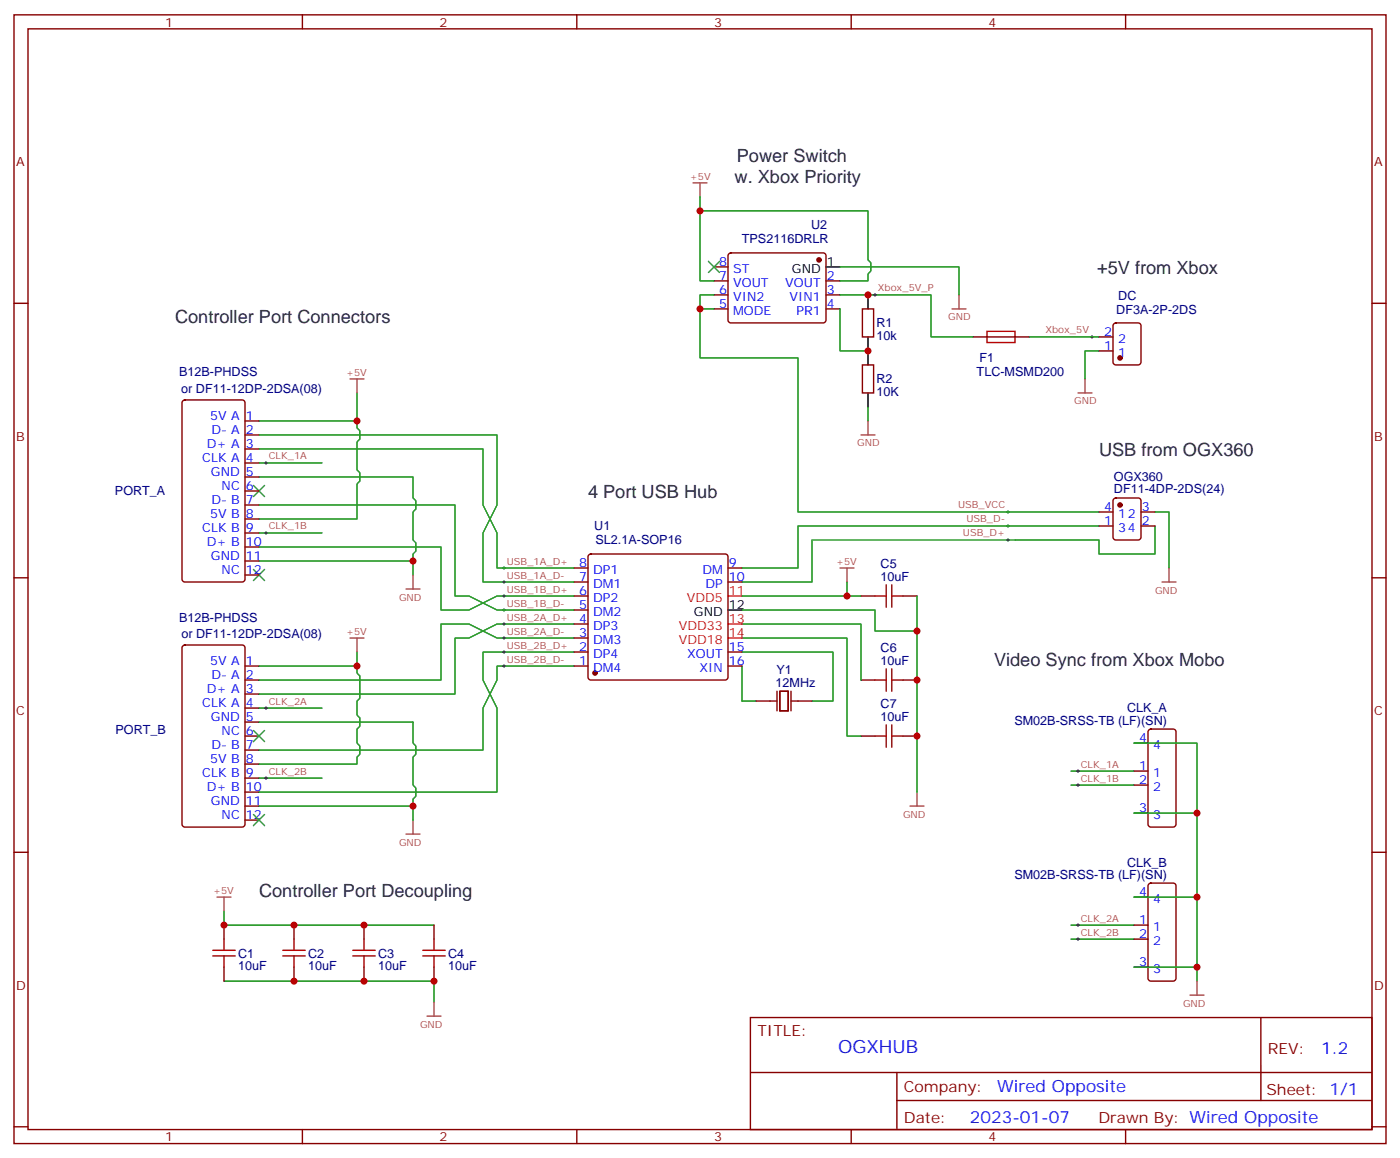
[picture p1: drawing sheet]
<svg xmlns="http://www.w3.org/2000/svg" width="353mm" height="292mm" viewBox="0 0 353 292" stroke-linecap="round" stroke-linejoin="round" font-family="sans-serif">
<g fill="none" stroke="#008700" stroke-width=".35">
<path d="M176.4 49.6v3.5M176.4 77.8h3.5M179.9 70.8h-3.5v-17.7h42.3v12.4l.7 .7v2.1l-.7 .7v1.8h-7M179.9 74.3h-3.5v15.9h24.7v38.8h75.8M211.7 74.3h22.9v10.6h10.6M211.7 77.8v10.6h7M211.7 67.2h30v7.1M90 99v7M259.3 84.9h17.6M276.9 88.4h-3.5v7.1M65.3 109.6h59.9v17.6l-3.5 7.1v12.3h22.9M65.3 113.1h56.4v14.1l3.5 7.1v8.8h19.4"/>
<path d="M65.3 106h24.7M65.3 116.6h15.8M90 106v1.8l.7 .7v2.1l-.7 .7v7.1l.7 .7v2.1l-.7 .7v8.8h-24.7M218.7 102.5v3.5M65.3 120.2h38.8v5.2l.7 .8v2.1l-.7 .7v7l.7 .7v2.2l-.7 .7v5.3M65.3 137.8h45.8v15.9h7.1l7-3.6h19.4M65.3 127.2h49.4v22.9h3.5l7 3.6h19.4M65.3 134.3h15.8M204.6 136v10.6h-17.6M276.9 132.5h-75.8v10.6h-14.1M291 132.5v7.1h-14.1v-3.6h-21.1M291 129h3.6v14.1"/>
<path d="M65.3 141.3h38.8M144.6 157.2h-19.4l-7 3.5h-3.5v14.1h-49.4M187 157.2h30v14.1M187 153.7h33.5v5.3h10.6M187 150.1h30M213.4 146.6v3.5M231.1 150.1v49.4M65.3 167.8h24.7M65.3 178.4h15.8M90 167.8v1.7l.7 .8v5.6l-.7 .7v3.5l.7 .7v2.2l-.7 .7v3.5l.7 .7v2.1l-.7 .7v1.8h-24.7M90 164.3v3.5M144.6 164.3h-22.9v7l3.5 7.1v21.1h-59.9"/>
<path d="M144.6 167.8h-19.4v3.5l-3.5 7.1v10.5h-56.4M144.6 160.7h-19.4l-7-3.5h-7.1v14.1h-45.8M187 160.7h26.4v24.7h3.6M187 164.3h22.9v12.3h-5.3M187 167.8v8.8h3.5M65.3 181.9h38.8v5.3l.7 .7v2.1l-.7 .7v7.1l.7 .7v2.1l-.7 .7v5.3M65.3 196h15.8M269.9 197.8h15.9M269.9 194.2h15.9M285.8 187.2h15.8v17.6M65.3 203.1h38.8M285.8 204.8h15.8v21.2"/>
<path d="M56.4 229.5v3.5h53M269.9 236.6h15.9M269.9 233h15.9M285.8 226h15.8v21.2M56.4 247.2h53v5.2M285.8 243.6h15.8"/>
</g>
<g fill="none" stroke="#a10000" stroke-width=".35">
<path d="M248.7 83.5h7.1v2.8h-7.1zM220.5 150.1h2.8M223.3 147.3v5.7M224.7 147.3v5.7M224.7 150.1h2.8M220.5 171.3h2.8M223.3 168.5v5.6M224.7 168.5v5.6M224.7 171.3h2.8M220.5 185.4h2.8M223.3 182.6v5.6M224.7 185.4h2.8"/>
<path d="M224.7 182.6v5.6M53.6 239.4h5.7M56.4 236.6v2.8M71.3 239.4h5.6M74.1 236.6v2.8M88.9 239.4h5.6M91.7 236.6v2.8M106.5 239.4h5.7M109.4 236.6v2.8M53.6 240.8h5.7M56.4 240.8v2.8M71.3 240.8h5.6"/>
<path d="M74.1 240.8v2.8M88.9 240.8h5.6M91.7 240.8v2.8M106.5 240.8h5.7M109.4 240.8v2.8"/>
</g>
<g fill="none" stroke="#870000" stroke-width=".35">
<path d="M3.5 3.7h345.7v284.4h-345.7zM7.1 7.3h338.6v277.3h-338.6zM76.2 3.7v3.6M145.3 3.7v3.6M214.5 3.7v3.6M283.6 3.7v3.6M3.5 76.4h3.6M179.9 70.8h3.5M179.9 74.3h3.5M179.9 77.8h3.5M179.9 67.2h3.5M183.7 63.9l.4-.2h23.3a.71 .71 0 0 1 .7 .7v16.2l-.2 .5-.5 .3h-23.3l-.4-.3-.3-.5v-16.2z"/>
<path d="M208.1 70.8h3.6M208.1 74.3h3.6M208.1 77.8h3.6M217.3 77.8h2.8v7.1h-2.8zM345.7 76.4h3.5M217.3 91.9h2.8v7.1h-2.8zM245.2 84.9h14.1M276.9 84.9h3.6M276.9 88.4h3.6M280.7 81.6l.5-.2h5.6a.71 .71 0 0 1 .7 .7l-.1 9.4-.6 .4h-5.6l-.5-.2-.2-.5v-9.1zM46.1 101l.5-.2h14.4a.71 .71 0 0 1 .7 .7v44.7l-.7 .4h-14.4l-.5-.2-.2-.5v-44.4zM61.7 106h3.6"/>
<path d="M61.7 113.1h3.6M61.7 116.6h3.6M61.7 109.6h3.6M61.7 137.8h3.6M61.7 120.2h3.6M61.7 130.7h3.6M61.7 127.2h3.6M61.7 123.7h3.6M61.7 134.3h3.6M148.4 139.8l.5-.2h33.8a.71 .71 0 0 1 .7 .7v30.3l-.2 .5-.5 .2h-33.8l-.5-.2-.2-.5v-30.3zM276.9 129h3.6M276.9 132.5h3.6"/>
<path d="M280.7 125.7l.5-.3h5.6a.71 .71 0 0 1 .7 .8l-.1 9.4-.6 .4h-5.6l-.5-.2-.2-.5v-9.1zM287.5 129h3.5M287.5 132.5h3.5M3.5 145.6h3.6M61.7 144.9h3.6M61.7 141.3h3.6M144.6 150.1h3.6M144.6 157.2h3.6M144.6 153.7h3.6M144.6 146.6h3.6M144.6 143.1h3.6M183.4 146.6h3.6"/>
<path d="M183.4 143.1h3.6M217 150.1h3.5M227.5 150.1h3.6M345.7 145.6h3.5M46.1 162.7l.5-.2h14.4a.71 .71 0 0 1 .7 .7v44.7l-.7 .5h-14.4l-.5-.3-.2-.5v-44.4zM61.7 171.3h3.6M61.7 167.8h3.6M61.7 174.8h3.6M61.7 178.4h3.6M144.6 167.8h3.6M144.6 164.3h3.6M144.6 160.7h3.6"/>
<path d="M183.4 167.8h3.6M183.4 164.3h3.6M190.5 176.6h5.3M195.8 174.1v5M196.5 174.1h2.1v5h-2.1zM199.3 174.1v5M199.3 176.6h5.3M217 171.3h3.5M227.5 171.3h3.6M61.7 185.4h3.6M61.7 199.5h3.6M61.7 181.9h3.6"/>
<path d="M61.7 192.5h3.6M61.7 188.9h3.6M61.7 196h3.6M217 185.4h3.5M227.5 185.4h3.6M285.8 194.2h3.5M285.8 197.8h3.5M285.8 187.2h3.5M289.5 183.9l.5-.2h5.6a.71 .71 0 0 1 .7 .7v23.5l-.7 .5h-5.6l-.5-.3-.2-.5v-23.2zM3.5 214.7h3.6M61.7 206.6h3.6M61.7 203.1h3.6"/>
<path d="M285.8 204.8h3.5M345.7 214.7h3.5M56.4 233v3.6M74.1 233v3.6M91.7 233v3.6M109.4 233v3.6M285.8 233h3.5M285.8 236.6h3.5M285.8 226h3.5M289.5 222.7l.5-.2h5.6a.71 .71 0 0 1 .7 .7v23.5l-.7 .5h-5.6l-.5-.3-.2-.4v-23.3zM56.4 243.6v3.6M74.1 243.6v3.6"/>
<path d="M91.7 243.6v3.6M109.4 243.6v3.6M189.1 256.3h156.6v28.3h-156.6zM285.8 243.6h3.5M317.7 256.4v20.8M189.1 270.2h156.5M226 277.2h119.6M226 270.2v14.1M3.5 283.8h3.6M76.2 284.6v3.5M145.3 284.6v3.5M214.5 284.6v3.5"/>
<path d="M283.6 284.6v3.5M345.7 283.8h3.5"/>
</g>
<g fill="none" stroke="#000" stroke-width=".25">
<path d="M220.1 74.3h.7M220.5 73.9v.7M274.8 84.9h.7M275.2 84.5v.7M66.7 116.6h.7M67 116.3v.7M66.7 134.3h.7M67 133.9v.7M253.6 136h.8M253.6 132.5h.8M253.6 129h.8M254 128.6v.7"/>
<path d="M254 132.2v.7M254 135.7v.7M126.6 143.1h.8M126.6 146.6h.8M126.6 150.1h.8M126.6 153.7h.8M126.6 157.2h.8M127 142.7v.7M127 146.3v.7M127 149.8v.7M127 153.3v.7M127 156.8v.8"/>
<path d="M66.7 178.4h.7M67 178v.7M126.6 160.7h.8M126.6 164.3h.8M126.6 167.8h.8M127 160.4v.7M127 163.9v.7M127 167.4v.7M66.7 196h.7M67 195.7v.7M271.3 197.8h.7M271.3 194.2h.7"/>
<path d="M271.6 193.9v.7M271.6 197.4v.7M271.3 236.6h.7M271.3 233h.7M271.6 232.7v.7M271.6 236.2v.7"/>
</g>
<g fill="none" stroke="#a64a4a" stroke-width=".35">
<path d="M174.6 46.1h3.6M176.4 46.1v3.5M239.9 77.8h3.5M241.7 74.3v3.5M88.2 95.5h3.5M90 95.5v3.5M271.6 99h3.6M273.4 95.5v3.5M217 109.6h3.5M218.7 106v3.6M102.3 148.4h3.5M104.1 144.9v3.5"/>
<path d="M211.7 143.1h3.5M213.4 143.1v3.5M292.8 146.6h3.5M294.6 143.1v3.5M88.2 160.7h3.5M90 160.7v3.6M231.1 199.5v3.6M102.3 210.1h3.5M104.1 206.6v3.5M229.3 203.1h3.5M54.7 226h3.5M56.4 226v3.5"/>
<path d="M107.6 256h3.5M109.4 252.4v3.6M299.9 250.7h3.5M301.6 247.2v3.5"/>
</g>
<path d="M178.5 65.8l2.8 2.9M181.3 65.8l-2.8 2.9M63.9 122.3l2.8 2.8M66.7 122.3l-2.8 2.8M63.9 143.4l2.8 2.9M66.7 143.4l-2.8 2.9M63.9 184l2.8 2.8M66.7 184l-2.8 2.8M63.9 205.2l2.8 2.8M66.7 205.2l-2.8 2.8" fill="none" stroke="#3c3" stroke-width=".35"/>
<g fill="#870000" stroke="#870000" stroke-width=".35">
<circle cx="149.9" cy="169.5" r=".53"/>
<circle cx="206.4" cy="65.5" r=".53"/>
<circle cx="282.2" cy="127.2" r=".53"/>
<circle cx="282.2" cy="90.2" r=".53"/>
</g>
<path d="M183.4 150.1h3.6M183.4 157.2h3.6M183.4 160.7h3.6" fill="none" stroke="#f00" stroke-width=".35"/>
<path d="M208.1 67.2h3.6M218.7 74.3v3.5M218.7 84.9v7M218.7 99v3.5M183.4 153.7h3.6" fill="none" stroke="#000" stroke-width=".35"/>
<path d="M204.6 136h51.2" fill="none" stroke="#4aa64a" stroke-width=".35"/>
<g fill="#c00">
<circle cx="231.1" cy="185.4" r=".88"/>
<circle cx="231.1" cy="171.3" r=".88"/>
<circle cx="90" cy="106" r=".88"/>
<circle cx="231.1" cy="159" r=".88"/>
<circle cx="213.4" cy="150.1" r=".88"/>
<circle cx="104.1" cy="203.1" r=".88"/>
<circle cx="90" cy="167.8" r=".88"/>
<circle cx="176.4" cy="53.1" r=".88"/>
<circle cx="176.4" cy="77.8" r=".88"/>
<circle cx="218.7" cy="88.4" r=".88"/>
<circle cx="218.7" cy="74.3" r=".88"/>
<circle cx="56.4" cy="233" r=".88"/>
<circle cx="74.1" cy="247.2" r=".88"/>
<circle cx="74.1" cy="233" r=".88"/>
<circle cx="91.7" cy="247.2" r=".88"/>
<circle cx="91.7" cy="233" r=".88"/>
<circle cx="109.4" cy="247.2" r=".88"/>
<circle cx="104.1" cy="141.3" r=".88"/>
<circle cx="301.6" cy="226" r=".88"/>
<circle cx="301.6" cy="204.8" r=".88"/>
<circle cx="301.6" cy="243.6" r=".88"/>
</g>
<g font-size="4.6" fill="#333">
<text x="185.7" y="40.8">Power Switch</text>
<text x="185.1" y="46.1">w. Xbox Priority</text>
<text x="276.5" y="69">+5V from Xbox</text>
<text x="44.1" y="81.4">Controller Port Connectors</text>
<text x="276.9" y="114.9">USB from OGX360</text>
<text x="148.2" y="125.4">4 Port USB Hub</text>
<text x="250.5" y="167.8">Video Sync from Xbox Mobo</text>
<text x="65.3" y="226">Controller Port Decoupling</text>
</g>
<text font-size="4.6" fill="#00f" x="211.2" y="265.4">OGXHUB</text>
<g font-size="4.2" fill="#00f">
<text x="332.9" y="265.6">1.2</text>
<text x="251.3" y="275.2">Wired Opposite</text>
<text x="244.3" y="283">2023-01-07</text>
</g>
<g font-size="3.9" fill="#800">
<text x="190.9" y="260.9">TITLE:</text>
<text x="319.5" y="265.6">REV:</text>
<text x="227.8" y="275.1">Company:</text>
<text x="319.1" y="275.7">Sheet: 1/1</text>
<text x="227.8" y="282.8">Date:</text>
<text x="276.8" y="282.9">Drawn By: Wired Opposite</text>
</g>
<g font-size="3.2" fill="#800">
<text x="41.6" y="6.7">1</text>
<text x="110.8" y="6.7">2</text>
<text x="179.9" y="6.7">3</text>
<text x="249.1" y="6.7">4</text>
<text x="4.1" y="41.8">A</text>
<text x="346.3" y="41.8">A</text>
<text x="4.1" y="111">B</text>
<text x="346.3" y="111">B</text>
<text x="4.1" y="180.1">C</text>
<text x="346.3" y="180.1">C</text>
<text x="4.1" y="249.3">D</text>
<text x="346.3" y="249.3">D</text>
<text x="41.6" y="287.5">1</text>
<text x="110.8" y="287.5">2</text>
<text x="179.9" y="287.5">3</text>
<text x="249.1" y="287.5">4</text>
</g>
<g font-size="3.2" fill="#000080">
<text x="204.4" y="57.8">U2</text>
<text x="186.9" y="61.3">TPS2116DRLR</text>
<text x="281.8" y="75.5">DC</text>
<text x="220.8" y="82.5">R1</text>
<text x="281.3" y="79">DF3A-2P-2DS</text>
<text x="220.8" y="85.7">10k</text>
<text x="45.1" y="94.8">B12B-PHDSS</text>
<text x="246.1" y="94.8">TLC-MSMD200</text>
<text x="246.8" y="91.3">F1</text>
<text x="45.7" y="99">or DF11-12DP-2DSA(08)</text>
<text x="220.8" y="99.8">10K</text>
<text x="220.8" y="96.6">R2</text>
<text x="29" y="124.8">PORT_A</text>
<text x="280.7" y="124.3">DF11-4DP-2DS(24)</text>
<text x="280.7" y="121.1">OGX360</text>
<text x="149.7" y="133.6">U1</text>
<text x="150.1" y="137.1">SL2.1A-SOP16</text>
<text x="221.9" y="143.1">C5</text>
<text x="221.9" y="146.3">10uF</text>
<text x="45.1" y="156.6">B12B-PHDSS</text>
<text x="45.7" y="160.7">or DF11-12DP-2DSA(08)</text>
<text x="221.9" y="167.4">10uF</text>
<text x="221.9" y="164.3">C6</text>
<text x="195.4" y="173.1">12MHz</text>
<text x="195.7" y="169.9">Y1</text>
<text x="221.9" y="178.4">C7</text>
<text x="284" y="179.5">CLK_A</text>
<text x="29.1" y="184.8">PORT_B</text>
<text x="221.9" y="181.5">10uF</text>
<text x="255.6" y="182.6">SM02B-SRSS-TB (LF)(SN)</text>
<text x="255.6" y="221.4">SM02B-SRSS-TB (LF)(SN)</text>
<text x="284" y="218.3">CLK_B</text>
<text x="60" y="244.5">10uF</text>
<text x="60" y="241.2">C1</text>
<text x="77.6" y="244.5">10uF</text>
<text x="77.6" y="241.2">C2</text>
<text x="95.2" y="244.5">10uF</text>
<text x="95.3" y="241.2">C3</text>
<text x="112.9" y="244.5">10uF</text>
<text x="112.9" y="241.2">C4</text>
</g>
<g font-size="3.2" fill="#00f">
<text x="181.3" y="70.4">7</text>
<text x="181.3" y="66.9">8</text>
<text x="184.7" y="68.7">ST</text>
<text x="208.3" y="70.4">2</text>
<text x="181.3" y="77.5">5</text>
<text x="181.3" y="73.9">6</text>
<text x="184.7" y="75.7">VIN2</text>
<text x="184.7" y="72.2">VOUT</text>
<text x="197.9" y="72.2">VOUT</text>
<text x="198.9" y="75.7">VIN1</text>
<text x="208.3" y="73.9">3</text>
<text x="208.3" y="77.5">4</text>
<text x="184.7" y="79.2">MODE</text>
<text x="200.7" y="79.2">PR1</text>
<text x="278.3" y="88.1">1</text>
<text x="278.3" y="84.5">2</text>
<text x="281.8" y="89.8">1</text>
<text x="281.8" y="86.3">2</text>
<text x="53" y="105.7">5V A</text>
<text x="61.9" y="105.7">1</text>
<text x="52.1" y="112.7">D+ A</text>
<text x="53.3" y="109.2">D- A</text>
<text x="61.9" y="112.7">3</text>
<text x="61.9" y="109.2">2</text>
<text x="51" y="116.3">CLK A</text>
<text x="53.1" y="119.8">GND</text>
<text x="61.9" y="119.8">5</text>
<text x="61.9" y="116.3">4</text>
<text x="55.8" y="123.3">NC</text>
<text x="61.9" y="123.3">6</text>
<text x="53" y="130.4">5V B</text>
<text x="53.3" y="126.9">D- B</text>
<text x="61.9" y="130.4">8</text>
<text x="61.9" y="126.9">7</text>
<text x="278.3" y="128.6">4</text>
<text x="281.8" y="130.4">12</text>
<text x="287.7" y="128.6">3</text>
<text x="51" y="133.9">CLK B</text>
<text x="52.1" y="137.4">D+ B</text>
<text x="61.9" y="137.4">10</text>
<text x="61.9" y="133.9">9</text>
<text x="278.3" y="132.2">1</text>
<text x="281.8" y="133.9">34</text>
<text x="287.7" y="132.2">2</text>
<text x="53.1" y="141">GND</text>
<text x="61.9" y="141">11</text>
<text x="146" y="142.7">8</text>
<text x="183.6" y="142.7">9</text>
<text x="55.8" y="144.5">NC</text>
<text x="61.9" y="144.5">12</text>
<text x="146" y="149.8">6</text>
<text x="146" y="146.3">7</text>
<text x="149.5" y="148">DM1</text>
<text x="149.5" y="144.5">DP1</text>
<text x="177" y="144.5">DM</text>
<text x="177.8" y="148">DP</text>
<text x="183.6" y="146.3">10</text>
<text x="146" y="153.3">5</text>
<text x="149.5" y="155.1">DM2</text>
<text x="149.5" y="151.6">DP2</text>
<text x="146" y="160.4">3</text>
<text x="146" y="156.8">4</text>
<text x="149.5" y="158.6">DP3</text>
<text x="53" y="167.4">5V A</text>
<text x="61.9" y="167.4">1</text>
<text x="146" y="167.4">1</text>
<text x="146" y="163.9">2</text>
<text x="149.5" y="165.7">DP4</text>
<text x="149.5" y="162.1">DM3</text>
<text x="173.2" y="165.7">XOUT</text>
<text x="183.6" y="163.9">15</text>
<text x="183.6" y="167.4">16</text>
<text x="53.3" y="171">D- A</text>
<text x="61.9" y="171">2</text>
<text x="149.5" y="169.2">DM4</text>
<text x="176.3" y="169.2">XIN</text>
<text x="51" y="178">CLK A</text>
<text x="52.1" y="174.5">D+ A</text>
<text x="61.9" y="174.5">3</text>
<text x="61.9" y="178">4</text>
<text x="53.1" y="181.5">GND</text>
<text x="55.8" y="185.1">NC</text>
<text x="61.9" y="181.5">5</text>
<text x="61.9" y="185.1">6</text>
<text x="53.3" y="188.6">D- B</text>
<text x="61.9" y="188.6">7</text>
<text x="287.1" y="186.8">4</text>
<text x="290.6" y="188.6">4</text>
<text x="51" y="195.7">CLK B</text>
<text x="53" y="192.1">5V B</text>
<text x="61.9" y="192.1">8</text>
<text x="61.9" y="195.7">9</text>
<text x="287.1" y="193.9">1</text>
<text x="287.1" y="197.4">2</text>
<text x="290.6" y="195.7">1</text>
<text x="52.1" y="199.2">D+ B</text>
<text x="53.1" y="202.7">GND</text>
<text x="61.9" y="199.2">10</text>
<text x="61.9" y="202.7">11</text>
<text x="290.6" y="199.2">2</text>
<text x="55.8" y="206.2">NC</text>
<text x="61.9" y="206.2">12</text>
<text x="287.1" y="204.5">3</text>
<text x="290.6" y="206.2">3</text>
<text x="287.1" y="225.6">4</text>
<text x="290.6" y="227.4">4</text>
<text x="287.1" y="232.7">1</text>
<text x="287.1" y="236.2">2</text>
<text x="290.6" y="234.5">1</text>
<text x="290.6" y="238">2</text>
<text x="287.1" y="243.3">3</text>
<text x="290.6" y="245">3</text>
</g>
<g font-size="3.2">
<text x="199.6" y="68.7">GND</text>
<text x="208.3" y="66.9">1</text>
<text x="174.9" y="155.1">GND</text>
<text x="183.6" y="153.3">12</text>
</g>
<g font-size="3.2" fill="#f00">
<text x="183.6" y="149.8">11</text>
<text x="173.1" y="151.6">VDD5</text>
<text x="171" y="158.6">VDD33</text>
<text x="183.6" y="156.8">13</text>
<text x="183.6" y="160.4">14</text>
<text x="171" y="162.1">VDD18</text>
</g>
<g font-size="2.5" fill="#a54b4b">
<text x="173.8" y="45.3">+5V</text>
<text x="221.2" y="73.4">Xbox_5V_P</text>
<text x="238.9" y="80.5">GND</text>
<text x="263.4" y="83.9">Xbox_5V</text>
<text x="87.2" y="94.7">+5V</text>
<text x="270.7" y="101.7">GND</text>
<text x="216" y="112.3">GND</text>
<text x="67.7" y="115.7">CLK_1A</text>
<text x="241.4" y="128.1">USB_VCC</text>
<text x="243.5" y="131.6">USB_D-</text>
<text x="67.7" y="133.4">CLK_1B</text>
<text x="242.6" y="135.1">USB_D+</text>
<text x="127.7" y="142.2">USB_1A_D+</text>
<text x="210.7" y="142.4">+5V</text>
<text x="127.7" y="145.7">USB_1A_D-</text>
<text x="127.7" y="149.3">USB_1B_D+</text>
<text x="291" y="149.6">GND</text>
<text x="100.5" y="151.4">GND</text>
<text x="127.7" y="152.8">USB_1B_D-</text>
<text x="87.2" y="160">+5V</text>
<text x="127.7" y="156.3">USB_2A_D+</text>
<text x="127.7" y="159.8">USB_2A_D-</text>
<text x="127.7" y="163.4">USB_2B_D+</text>
<text x="127.7" y="166.9">USB_2B_D-</text>
<text x="67.7" y="177.5">CLK_2A</text>
<text x="67.7" y="195.1">CLK_2B</text>
<text x="272.3" y="196.9">CLK_1B</text>
<text x="272.3" y="193.4">CLK_1A</text>
<text x="227.5" y="206.1">GND</text>
<text x="100.5" y="213.1">GND</text>
<text x="53.7" y="225.3">+5V</text>
<text x="272.3" y="232.2">CLK_2A</text>
<text x="272.3" y="235.7">CLK_2B</text>
<text x="298.1" y="253.7">GND</text>
<text x="105.8" y="259">GND</text>
</g>
</svg>
